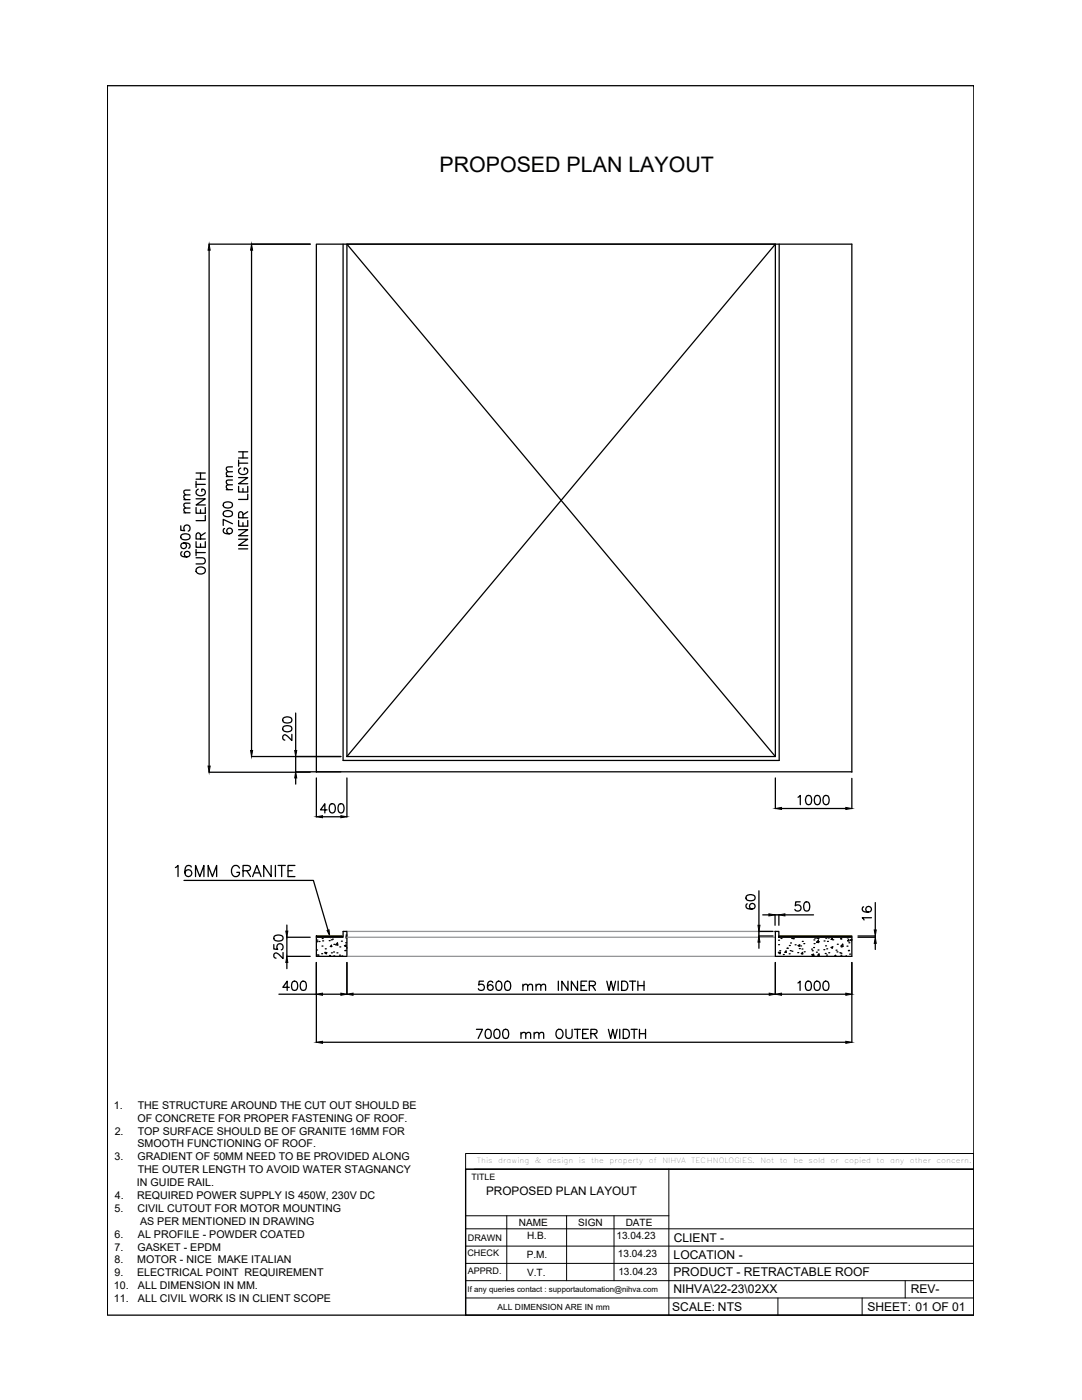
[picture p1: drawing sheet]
<svg xmlns="http://www.w3.org/2000/svg" width="216mm" height="279mm" viewBox="0 0 216 279" stroke-linecap="round" stroke-linejoin="round" font-family="sans-serif">
<!-- layer: 0 -->
<g fill="none" stroke="#000" stroke-width=".25">
<path d="M21.4 17.1h172.9v245.4h-172.9zM41.7 48.7h20.2M41.7 49.9v103M50.2 49.9v99.9M68.5 48.7v103.1h87v-103.1M69.2 48.7h85.5v102.3h-85.5zM69.2 48.7l85.5 102.3M154.7 48.7l-85.5 102.3M36.7 99.7h1.2M37.9 98.8h-1.1l-.1 .5 .3 .4M37.9 97.8l-1.1 .1-.1 .4 .3 .5M39.1 99.5h1.9l-1.9 1.3h1.9"/>
<path d="M39.1 96.1v1.2M39.1 96.7h1.9M39.1 95.6h1.9M39.1 94.4h1.9M39.6 97.6a.67 .67 0 0 0-.5 .8 .67 .67 0 0 0 .7 .5h.5a.66 .66 0 0 0 .7-.6 .66 .66 0 0 0-.7-.7v.5M40 94.4v1.2M45.2 97.7h1.2M45.2 95.1h1.2M46.4 96.8h-1.2v.5l.3 .4M46.4 95.8l-1.2 .1v.4l.3 .5M46.4 94.1l-1.2 .1v.5l.3 .4M46.4 93.2l-1.2 .1v.4l.3 .4"/>
<path d="M47.6 97.1v1.1h1.8v-1.1M47.6 95.3h1.8l-1.8 1.2h1.8M47.6 92.4h1.8M47.6 91.8v1.2M47.6 91.4h1.8M47.6 90.2h1.8M48 93.4a.67 .67 0 0 0-.4 .8 .67 .67 0 0 0 .7 .5h.4a.65 .65 0 0 0 .7-.6 .65 .65 0 0 0-.7-.7v.4M48.5 90.2v1.2M48.5 97.5v.7M49.4 98.6v1.1h-1.8M36.1 104.9v.9l.8 .1a.65 .65 0 0 1-.1-1 .65 .65 0 0 1 1 .2 .65 .65 0 0 1-.2 .9M36.2 106.8a1.2 1.2 0 0 1 1.7 .2v.2a1.08 1.08 0 0 1-1.8 0z"/>
<path d="M36.3 110.1a.54 .54 0 0 0-.1 .8 1.11 1.11 0 0 0 1.7-.3 .57 .57 0 0 0-.5-.6 .57 .57 0 0 0-.6 .5 .57 .57 0 0 0 .5 .6M36.7 108.4a.57 .57 0 0 1 .5 .7 .57 .57 0 0 1-.9 .3 .57 .57 0 0 1 0-1 1.28 1.28 0 0 1 1.6 .5l-.1 .4-.2 .1M36.7 102.3h1.2M37.9 101.4l-1.1 .1-.1 .4 .3 .4M37.9 100.4l-1.1 .1-.1 .4 .3 .5M39.1 111.3h1.3a.62 .62 0 0 1 .6 .6 .62 .62 0 0 1-.6 .6h-1.3M39.1 108.1v1.1h1.9v-1.1M39.1 101.3v1.1h1.9v-1.1M39.1 110.3h1.9M39.1 109.7v1.2M39.2 113.5a.98 .98 0 0 1 1.1-.3 .98 .98 0 0 1 .7 .8 .96 .96 0 0 1-1.1 .6 .96 .96 0 0 1-.8-.9zM40 107.6l-.1-1.1a.4 .4 0 0 0-.7 0l-.1 1.1h1.9"/>
<path d="M40 101.7v.7M40 108.5v.7M41 102.9v1h-1.9M41 106.3l-1 .7M44.6 102.2a1.16 1.16 0 0 1 1.8 .2v.2a1 1 0 0 1-1.5 .4 .59 .59 0 0 1-.3-.8zM44.6 100.4a1.47 1.47 0 0 1 1.7 0 .61 .61 0 0 1-.3 .9 .93 .93 0 0 1-1.5-.6zM44.8 105.5a.54 .54 0 0 0-.2 .8 1.05 1.05 0 0 0 1.8-.4 .57 .57 0 0 0-.6-.5 .57 .57 0 0 0-.6 .5 .57 .57 0 0 0 .6 .6M46.4 104.5l-1.9-.8v1.2M47.6 107.6h1.8l-1.8 1.2h1.8M47.6 105.7h1.8l-1.8 1.2h1.8M47.6 103.9v1.1h1.8v-1.1M47.6 109.5h1.8"/>
<path d="M48.5 103.3l-.1-1-.3-.2-.3 .1-.2 .4v.7h1.8M48.5 104.3v.7M49.4 102.1l-.9 .6M41.7 154.1h20.2M50.2 151h17.8M56.5 145.1a1.44 1.44 0 0 1 1.7 0 .6 .6 0 0 1-.3 .8 .92 .92 0 0 1-1.5-.5zM56.5 143.3a1.14 1.14 0 0 1 1.7 .3v.2a.97 .97 0 0 1-1.4 .4 .6 .6 0 0 1-.3-.9zM58.2 146.6v1.2l-1.1-1.1a.42 .42 0 0 0-.4 0 .42 .42 0 0 0-.3 .3l.1 .5 .3 .2M59 154h111M59 142.3v7.5M59 151v3M59 155.3v1.2"/>
<path d="M63.1 154.1v-105.4h106.9v105.4M63.1 155.3v7.7M69.2 155.3v7.7M154.7 155.3v6.1M159.2 159.1l.5-.3v1.8M161 158.8a.59 .59 0 0 1 .9 .3 .93 .93 0 0 1-.6 1.5 1.17 1.17 0 0 1-.3-1.8zM162.7 158.8a.58 .58 0 0 1 .9 .3 .85 .85 0 0 1 .1 1 .85 .85 0 0 1-1 .4 1.44 1.44 0 0 1 0-1.7zM164.5 158.8a.59 .59 0 0 1 .9 .3 .93 .93 0 0 1-.7 1.5 1.17 1.17 0 0 1-.2-1.8zM170 155.3v6.1M36.7 175.7h25.8l3 9.9M64.4 163h3.6M65.3 161.6h-1.3l.8-1.2v1.8"/>
<path d="M65.9 160.5a.61 .61 0 0 1 .9 .3 .93 .93 0 0 1-.6 1.4 1.19 1.19 0 0 1-.3-1.7zM67.7 160.5a.58 .58 0 0 1 .9 .3 .93 .93 0 0 1-.6 1.4 1.21 1.21 0 0 1-.3-1.7zM148.9 178.8a1.14 1.14 0 0 1 1.8 .3v.1a.97 .97 0 0 1-1.5 .5 .6 .6 0 0 1-.3-.9zM151.4 177.8v6.9M155.9 161.4h12.9M159.7 180h-.9l-.1 .8a.65 .65 0 0 1 1 0 .65 .65 0 0 1-.1 .9 .65 .65 0 0 1-1-.2M54.6 188.5v.9l.8 .1a.65 .65 0 0 1 0-1 .65 .65 0 0 1 1 .1 .65 .65 0 0 1-.3 1M54.7 186.9a1.47 1.47 0 0 1 1.7 0 .58 .58 0 0 1-.3 .8 .93 .93 0 0 1-1.5-.6zM55.7 198.4h7.4M56.5 190.1v1.2l-.9-.9a.58 .58 0 0 0-.9 0l-.1 .5 .5 .3M57.2 184.6v1.2M57.2 192.1v1.2"/>
<path d="M57.7 197h-1.3l.9-1.2v1.9M58.4 195.9a.58 .58 0 0 1 .9 .3 1.18 1.18 0 0 1-.4 1.5h-.2a.97 .97 0 0 1-.4-1.5zM60.2 195.9a.57 .57 0 0 1 .9 .3 1.56 1.56 0 0 1-.2 1.4 .62 .62 0 0 1-.9-.3 1.48 1.48 0 0 1 .2-1.4zM61.9 187h-4.7v3.9h4.7M63.1 186.8h5.4v.2h-5.4zM63.1 192.1v15.9M63.2 189.6h.1M63.2 187.9h.1M63.2 187.6h.1M63.3 190.6h.1M63.5 190.6h.1M63.7 187.9h.1"/>
<path d="M64.2 190.3h.1M64.2 188.8h.1M64.3 187.3h.1M64.4 198.4h3.6M64.4 187.8h.1M64.8 190.1h.1M64.9 190.2l.3-.1-.1 .3zM64.9 189.4h.1M65.7 187.7h.1M65.8 190.7h.1M66.1 187.6h.1M66.1 190.2h.1"/>
<path d="M66.1 188.6l.1 .3h-.3zM66.3 187.4h.1M66.6 190h.1M66.6 190.8h.1M66.6 188.5h.1M67.2 190.2h.1M67.3 188.2l.1 .4h-.4zM67.7 190.6h.1M67.8 189h.1M68.1 187.8h.1M68.2 190.8h.1M68.5 186.8v-.9h.7v5h-6.1v-3.9"/>
<path d="M68.7 188.7l.4-.1-.1 .3zM68.8 189.7h.1M68.9 189.7h.1M68.9 188.8h.1M69 188.2h.1M69 187h.1M69 187.2h.1M69 186.6h.1M69.2 189.2h.1M69.2 192.1v6.3M70.4 198.4h83.1M96.5 195.8h-.9l-.1 .8a.64 .64 0 0 1 1 0 .64 .64 0 0 1-.1 1 .64 .64 0 0 1-1-.3"/>
<path d="M98.3 196.1a.51 .51 0 0 0-.8-.2 1.08 1.08 0 0 0 .3 1.8 .57 .57 0 0 0 .6-.6 .57 .57 0 0 0-.5-.6 .57 .57 0 0 0-.6 .5M99.2 195.9a.57 .57 0 0 1 .9 .3 1.56 1.56 0 0 1-.2 1.4 .6 .6 0 0 1-.9-.3 1.56 1.56 0 0 1 .2-1.4zM100.9 195.9a.58 .58 0 0 1 .9 .3 1.18 1.18 0 0 1-.4 1.5h-.2a.97 .97 0 0 1-.4-1.5zM104.3 196.8l.5-.4 .4 .1 .1 1.2M104.3 196.4v1.3M105.3 196.8l.4-.4 .5 .1 .1 1.2M107 196.8l.4-.4 .4 .1 .1 1.2M107 196.4v1.3M107.9 196.8l.5-.4 .4 .1 .1 1.2M111.4 195.8v1.9M113.3 195.8v1.9l-1.2-1.9v1.9M115.2 195.8v1.9l-1.2-1.9v1.9"/>
<path d="M115.9 196.7h.7M117.1 195.8h-1.2v1.9h1.2M117.6 196.7l1-.1 .2-.3-.1-.3-.3-.2h-.8v1.9M118.2 196.7l.6 1M121.1 195.8l.4 1.9 .4-1.9 .5 1.9 .4-1.9M123.3 195.8v1.9M124 195.8h.7a.98 .98 0 0 1 .6 .9 .98 .98 0 0 1-.6 1h-.7zM125.6 195.8h1.2M126.2 195.8v1.9M127.3 196.7h1.2M127.3 195.8v1.9M128.5 195.8v1.9"/>
<path d="M149.1 180.4a.52 .52 0 0 0-.3 .5 .52 .52 0 0 0 .4 .4 1.09 1.09 0 0 0 1.5-.4 .56 .56 0 0 0-.5-.6 .56 .56 0 0 0-.7 .5 .56 .56 0 0 0 .6 .6M151.4 185.9h2.8M151.4 186.8h2.8M151.4 185.9v.9M151.4 188v1.3M152.2 182.6h1.2M154.7 185.9h.7v1.1M154.7 184.7v-2.1h.7v2.1M154.7 185.9v5h15.3v-3.9M154.7 192.1v6.3M155.3 190.1h.1M155.3 188.5h.1"/>
<path d="M155.3 187.6h.1M155.4 187h.1M155.4 186.8h14.6v.2h-14.6zM155.4 190.2l.3-.1-.1 .2zM155.6 189.7h.1M155.8 187.3h.1M155.9 198.4h12.9M156.3 190.5h.1M156.6 182.6h5.7M156.9 189.8v.3h-.3zM157 189.2h.1M157.1 189.3h.1"/>
<path d="M157.5 190.4h.1M157.5 188.7h.1M157.7 189.7h.1M157.7 188.2h.1M158 189.8h.1M158 187.2h.1M158.3 187l-.3 .3h.4v-.3M158.7 188.6h.1M159.2 190.1h.1M159.2 196.2l.4-.4v1.9M159.3 188.7l.3-.1-.1 .2zM159.5 189.3h.1"/>
<path d="M159.8 188.8h.1M160 189.4h.1M160.1 187.9h.1M160.1 190.1l.1 .3-.3-.1zM160.4 188.3h.1M160.5 189.9h.1M160.6 180.1a.56 .56 0 0 1 .9 .2 1.2 1.2 0 0 1-.4 1.5h-.2a1.18 1.18 0 0 1-.3-1.7zM161 195.9a.56 .56 0 0 1 .8 .3 1.2 1.2 0 0 1-.4 1.5h-.2a1.18 1.18 0 0 1-.2-1.8zM161.9 189.4h.1M162 190.5l.3-.1-.1 .3zM162.1 189.7h.1M162.3 190.6h.1"/>
<path d="M162.3 189.1h.1M162.4 187.6h.1M162.4 188.3h.1M162.7 187l-.1 .2h.2v-.2M162.7 195.9a.58 .58 0 0 1 .9 .3 1.18 1.18 0 0 1-.5 1.5h-.1a.97 .97 0 0 1-.5-1.5zM162.8 187.1h.1M162.9 190h.1M163.1 187.2l.3-.1-.1 .3zM163.2 189.6h.1M163.3 187.9h.1M163.3 187.7v.4l-.4-.1zM163.4 190.4l.1 .2h-.3z"/>
<path d="M164.4 189.5h.1M164.4 187.8h.1M164.5 195.9a.56 .56 0 0 1 .8 .3 1.2 1.2 0 0 1-.4 1.5h-.2a1.18 1.18 0 0 1-.2-1.8zM164.7 190.3h.1M164.7 188.8h.1M164.8 187.2h.1M164.9 190.6h.1M165 189.4h.1M165.1 187.9h.1M165.3 187.2h.1M165.4 190.1h.1M165.8 189.1l.4-.1-.1 .2z"/>
<path d="M166.1 187.2v.3h-.3zM166.2 187.6h.1M166.5 190.9l.2-.3v.3M166.7 190.8h.1M166.8 189.6h.1M167 190h.1M167.1 188.4h.1M167.6 190.1h.1M167.7 187.3h.1M167.8 187.4h.1M167.8 190.6h.1M167.8 190.2h.1"/>
<path d="M167.9 189h.1M168.2 188.4v.5l-.4-.1zM168.7 190.9h.2M169 188.8h.1M169.1 187.2h.1M169.3 189.7h.1M169.3 187.5l.1 .3-.3-.1zM169.4 188.2h.1M169.5 190.4h.1M170 192.1v15.9M170 187.5l-.3 .1 .2 .1 .1-.1M171.2 186.8h3.5"/>
<path d="M171.2 187h3.5M172.3 181a.54 .54 0 0 0-.2 .8 1.05 1.05 0 0 0 1.8-.4 .58 .58 0 0 0-.6-.5 .58 .58 0 0 0-.6 .5 .58 .58 0 0 0 .6 .6M173.9 183.2h-1.9l.4 .4M174.7 180.1v5.5M174.7 186.8v.2M174.7 188.3v1.2M64.4 208h104.4M95.1 205.4h1.2l-.9 1.8M97.1 205.5a.62 .62 0 0 1 .8 .3 1.18 1.18 0 0 1-.4 1.4h-.2a.97 .97 0 0 1-.4-1.4zM98.8 205.5a.6 .6 0 0 1 .9 .3 1.56 1.56 0 0 1-.2 1.4 .62 .62 0 0 1-.9-.3 1.48 1.48 0 0 1 .2-1.4zM100.5 205.5a.6 .6 0 0 1 .9 .3 1.2 1.2 0 0 1-.4 1.4h-.2a.97 .97 0 0 1-.4-1.4zM104 206.4l.4-.4 .4 .1 .1 1.1"/>
<path d="M104 206v1.2M104.9 206.4l.5-.4 .4 .1 .1 1.1M106.6 206.4l.4-.4 .4 .1 .1 1.1M106.6 206v1.2M107.5 206.4l.5-.4 .4 .1 .1 1.1M111.1 205.7a.84 .84 0 0 1 1.2 .1 .84 .84 0 0 1-.2 1.2 .75 .75 0 0 1-.9 .1 .75 .75 0 0 1-.3-1zM112.9 205.4v1.3a.62 .62 0 0 0 .6 .5 .62 .62 0 0 0 .7-.5v-1.3M114.6 205.4h1.2M115.2 205.4v1.8M116.3 206.3h.7M117.4 205.4h-1.1v1.8h1.1M117.9 206.3l1.1-.1 .1-.2-.1-.4-.3-.2h-.8v1.8"/>
<path d="M118.5 206.3l.6 .9M121.4 205.4l.4 1.8 .5-1.8 .4 1.8 .5-1.8M123.7 205.4v1.8M124.4 205.4h.6a.97 .97 0 0 1 .6 .9 .97 .97 0 0 1-.6 .9h-.6zM125.9 205.4h1.3M126.5 205.4v1.8M127.6 206.3h1.2M127.6 205.4v1.8M128.8 205.4v1.8M92.9 233.3h101.4v29.2h-101.4z"/>
</g>
<path d="M69.2 190.9h85.5M69.2 187h85.5M69.2 185.9h85.5" fill="none" stroke="#939598" stroke-width=".25"/>
<g fill="#000" stroke="#000" stroke-width=".2">
<path d="M41.7 48.7l.2 1.2h-.4zM50.2 48.7l.2 1.2h-.4zM41.5 152.9h.4l-.2 1.2zM50 149.8h.4l-.2 1.2zM59 154l.2 1.3h-.4zM58.8 149.8h.4l-.2 1.2zM63.1 163l1.3-.2v.4zM68 162.8l1.2 .2-1.2 .2zM154.7 161.4l1.2-.3v.4zM168.8 161.1l1.2 .3-1.2 .1zM57.2 190.9l.2 1.2h-.4zM57 185.8h.4l-.2 1.2z"/>
<path d="M63.1 198.4l1.3-.2v.4zM65.3 185.7l.3-.1 .2 1.2zM68 198.2l1.2 .2-1.2 .2zM69.2 198.4l1.2-.2v.4zM151.4 186.8l.2 1.2h-.4zM151.2 184.7h.4l-.2 1.2zM153.4 182.4l1.3 .2-1.3 .2zM153.5 198.2l1.2 .2-1.2 .2zM154.7 198.4l1.2-.2v.4zM155.4 182.6l1.2-.2v.4zM168.8 198.2l1.2 .2-1.2 .2zM174.7 187l.1 1.3h-.4z"/>
<path d="M174.4 185.6h.4l-.1 1.2zM63.1 208l1.3-.2v.4zM168.8 207.8l1.2 .2-1.2 .2z"/>
</g>
<g fill="none" stroke="#000" stroke-width=".2">
<path d="M92.9 230.2h101.4v3.1h-101.4zM92.9 233.3v29.2M94.6 233.3h99.7M133.5 233.3v29.2M92.9 255.6h101.4M92.9 252.1h101.4M92.9 248.7h101.4M92.9 245.2h101.4M92.9 242.6h40.6M92.9 259h101.4M101.1 242.6v13M113.1 242.6v13"/>
<path d="M122.5 242.6v13M155.2 259v3.5M172 259v3.5M180.6 255.6v3.4M194.3 247.3v10.1"/>
</g>
<g fill="none" stroke="#f7f281" stroke-width=".25">
<path d="M63.2 186.8h-.1M63.3 186.8l-.2 .1M63.4 186.8l-.2 .2M63.5 186.8l-.2 .2M63.7 186.8l-.2 .2M63.8 186.8l-.2 .2M64 186.8l-.2 .2M64.1 186.8l-.2 .2M64.3 186.8l-.2 .2M64.4 186.8l-.3 .2M64.6 186.8l-.3 .2M64.7 186.8l-.3 .2"/>
<path d="M64.9 186.8l-.3 .2M64.9 186.8l-.2 .2M65.1 186.8l-.2 .2M65.2 186.8l-.2 .2M65.4 186.8l-.2 .2M65.5 186.8l-.2 .2M65.7 186.8l-.2 .2M65.8 186.8l-.2 .2M66 186.8l-.2 .2M66.1 186.8l-.3 .2M66.3 186.8l-.3 .2M66.4 186.8l-.3 .2"/>
<path d="M66.6 186.8l-.3 .2M66.7 186.8l-.3 .2M66.9 186.8l-.3 .2M66.9 186.8l-.2 .2M67.1 186.8l-.2 .2M67.2 186.8l-.2 .2M67.4 186.8l-.2 .2M67.5 186.8l-.2 .2M67.7 186.8l-.3 .2M67.8 186.8l-.3 .2M68 186.8l-.3 .2M68.1 186.8l-.3 .2"/>
<path d="M68.3 186.8l-.3 .2M68.4 186.8l-.3 .2M68.5 186.9l-.2 .1M68.5 187h-.1M155.5 186.8l-.1 .1M155.6 186.8l-.2 .2M155.8 186.8l-.2 .2M155.9 186.8l-.2 .2M156.1 186.8l-.2 .2M156.2 186.8l-.3 .2M156.4 186.8l-.3 .2M156.5 186.8l-.3 .2"/>
<path d="M156.7 186.8l-.3 .2M156.8 186.8l-.3 .2M157 186.8l-.3 .2M157 186.8l-.2 .2M157.2 186.8l-.2 .2M157.3 186.8l-.2 .2M157.5 186.8l-.2 .2M157.6 186.8l-.2 .2M157.8 186.8l-.2 .2M157.9 186.8l-.2 .2M158.1 186.8l-.3 .2M158.2 186.8l-.3 .2"/>
<path d="M158.4 186.8l-.3 .2M158.5 186.8l-.3 .2M158.7 186.8l-.3 .2M158.7 186.8l-.2 .2M158.9 186.8l-.2 .2M159 186.8l-.2 .2M159.2 186.8l-.2 .2M159.3 186.8l-.2 .2M159.5 186.8l-.2 .2M159.6 186.8l-.3 .2M159.8 186.8l-.3 .2M159.9 186.8l-.3 .2"/>
<path d="M160.1 186.8l-.3 .2M160.2 186.8l-.3 .2M160.3 186.8l-.2 .2M160.5 186.8l-.3 .2M160.6 186.8l-.2 .2M160.7 186.8l-.2 .2M160.9 186.8l-.2 .2M161 186.8l-.2 .2M161.2 186.8l-.2 .2M161.3 186.8l-.3 .2M161.5 186.8l-.3 .2M161.6 186.8l-.3 .2"/>
<path d="M161.8 186.8l-.3 .2M161.9 186.8l-.3 .2M162.1 186.8l-.3 .2M162.1 186.8l-.2 .2M162.3 186.8l-.2 .2M162.4 186.8l-.2 .2M162.6 186.8l-.2 .2M162.7 186.8l-.2 .2M162.9 186.8l-.2 .2M163 186.8l-.2 .2M163.2 186.8l-.3 .2M163.3 186.8l-.3 .2"/>
<path d="M163.5 186.8l-.3 .2M163.6 186.8l-.3 .2M163.8 186.8l-.3 .2M163.8 186.8l-.2 .2M164 186.8l-.2 .2M164.1 186.8l-.2 .2M164.3 186.8l-.2 .2M164.4 186.8l-.2 .2M164.6 186.8l-.3 .2M164.7 186.8l-.2 .2M164.9 186.8l-.3 .2M165 186.8l-.3 .2"/>
<path d="M165.2 186.8l-.3 .2M165.3 186.8l-.3 .2M165.4 186.8l-.2 .2M165.6 186.8l-.3 .2M165.7 186.8l-.2 .2M165.8 186.8l-.2 .2M166 186.8l-.2 .2M166.1 186.8l-.2 .2M166.3 186.8l-.2 .2M166.4 186.8l-.3 .2M166.6 186.8l-.3 .2M166.7 186.8l-.3 .2"/>
<path d="M166.9 186.8l-.3 .2M167 186.8l-.3 .2M167.2 186.8l-.3 .2M167.2 186.8l-.2 .2M167.4 186.8l-.2 .2M167.5 186.8l-.2 .2M167.7 186.8l-.2 .2M167.8 186.8l-.2 .2M168 186.8l-.2 .2M168.1 186.8l-.2 .2M168.3 186.8l-.3 .2M168.4 186.8l-.3 .2"/>
<path d="M168.6 186.8l-.3 .2M168.7 186.8l-.3 .2M168.9 186.8l-.3 .2M168.9 186.8l-.2 .2M169.1 186.8l-.2 .2M169.2 186.8l-.2 .2M169.4 186.8l-.2 .2M169.5 186.8l-.2 .2M169.7 186.8l-.3 .2M169.8 186.8l-.2 .2M170 186.8l-.3 .2M170 186.9l-.2 .1"/>
</g>
<text font-size="5.3" x="33.9" y="176">16MM GRANITE</text>
<text font-size="4.3" x="87.7" y="34.4">PROPOSED PLAN LAYOUT</text>
<g font-size="2.4">
<text x="134.4" y="251.2">LOCATION -</text>
<text x="134.5" y="247.8">CLIENT -</text>
<text x="134.4" y="254.7">PRODUCT - RETRACTABLE ROOF</text>
<text x="134.1" y="261.6">SCALE: NTS</text>
<text x="134.4" y="258.1">NIHVA\22-23\02XX</text>
<text x="173.1" y="261.6">SHEET: 01 OF 01</text>
<text x="181.7" y="258.1">REV-</text>
</g>
<text font-size="2.3" x="97" y="238.5">PROPOSED PLAN LAYOUT</text>
<g font-size="2.1">
<text x="22.7" y="221.3">1.</text>
<text x="27.5" y="221.3">THE STRUCTURE AROUND THE CUT OUT SHOULD BE</text>
<text x="22.9" y="226.4">2.</text>
<text x="27.4" y="223.9">OF CONCRETE FOR PROPER FASTENING OF ROOF.</text>
<text x="27.5" y="226.4">TOP SURFACE SHOULD BE OF GRANITE 16MM FOR</text>
<text x="22.8" y="231.6">3.</text>
<text x="27.4" y="229">SMOOTH FUNCTIONING OF ROOF.</text>
<text x="27.4" y="231.6">GRADIENT OF 50MM NEED TO BE PROVIDED ALONG</text>
<text x="22.9" y="239.3">4.</text>
<text x="27.3" y="236.7">IN GUIDE RAIL.</text>
<text x="27.4" y="239.3">REQUIRED POWER SUPPLY IS 450W, 230V DC</text>
<text x="27.5" y="234.1">THE OUTER LENGTH TO AVOID WATER STAGNANCY</text>
<text x="22.8" y="241.9">5.</text>
<text x="27.4" y="241.9">CIVIL CUTOUT FOR MOTOR MOUNTING</text>
<text x="27.9" y="244.4">AS PER MENTIONED IN DRAWING</text>
<text x="22.8" y="249.6">7.</text>
<text x="22.9" y="247">6.</text>
<text x="27.4" y="249.6">GASKET - EPDM</text>
<text x="27.5" y="247">AL PROFILE - POWDER COATED</text>
<text x="22.7" y="257.3">10.</text>
<text x="22.8" y="254.7">9.</text>
<text x="22.9" y="252.1">8.</text>
<text x="27.4" y="254.7">ELECTRICAL POINT REQUIREMENT</text>
<text x="27.4" y="252.1">MOTOR - NICE MAKE ITALIAN</text>
<text x="27.5" y="257.3">ALL DIMENSION IN MM.</text>
<text x="22.7" y="259.9">11.</text>
<text x="27.5" y="259.9">ALL CIVIL WORK IS IN CLIENT SCOPE</text>
</g>
<g font-size="2">
<text x="103.5" y="244.7">NAME</text>
<text x="115.4" y="244.7">SIGN</text>
<text x="124.8" y="244.7">DATE</text>
<text x="105.1" y="251.1">P.M.</text>
<text x="105.2" y="247.3">H.B.</text>
<text x="123" y="247.2">13.04.23</text>
<text x="123.3" y="250.9">13.04.23</text>
<text x="105.2" y="254.6">V.T.</text>
<text x="123.4" y="254.4">13.04.23</text>
</g>
<g font-size="1.8">
<text x="94.1" y="235.5">TITLE</text>
<text x="93.3" y="250.7">CHECK</text>
<text x="93.4" y="247.7">DRAWN</text>
<text x="93.4" y="254.2">APPRD.</text>
</g>
<text font-size="1.7" x="99.3" y="261.3">ALL DIMENSION ARE IN mm</text>
<text font-size="1.6" x="93.3" y="257.8">If any queries contact : supportautomation@nihva.com</text>
<g font-size="1.5">
<text x="95.2" y="232.1">This</text>
<text x="99.4" y="232.1">drawing</text>
<text x="106.7" y="232.1">&amp;</text>
<text x="109.2" y="232.1">design</text>
<text x="117.9" y="232.1">the</text>
<text x="121.6" y="232.1">property</text>
<text x="129.5" y="232.1">of</text>
<text x="132.2" y="232.1">NIHVA</text>
<text x="137.9" y="232.1">TECHNOLOGIES.</text>
<text x="151.7" y="232.1">Not</text>
<text x="155.6" y="232.1">to</text>
<text x="158.3" y="232.1">be</text>
<text x="161.3" y="232.1">sold</text>
<text x="165.7" y="232.1">or</text>
<text x="168.5" y="232.1">copied</text>
<text x="174.9" y="232.1">to</text>
<text x="177.6" y="232.1">any</text>
<text x="181.5" y="232.1">other</text>
<text x="186.9" y="232.1">concern.</text>
</g>
</svg>
